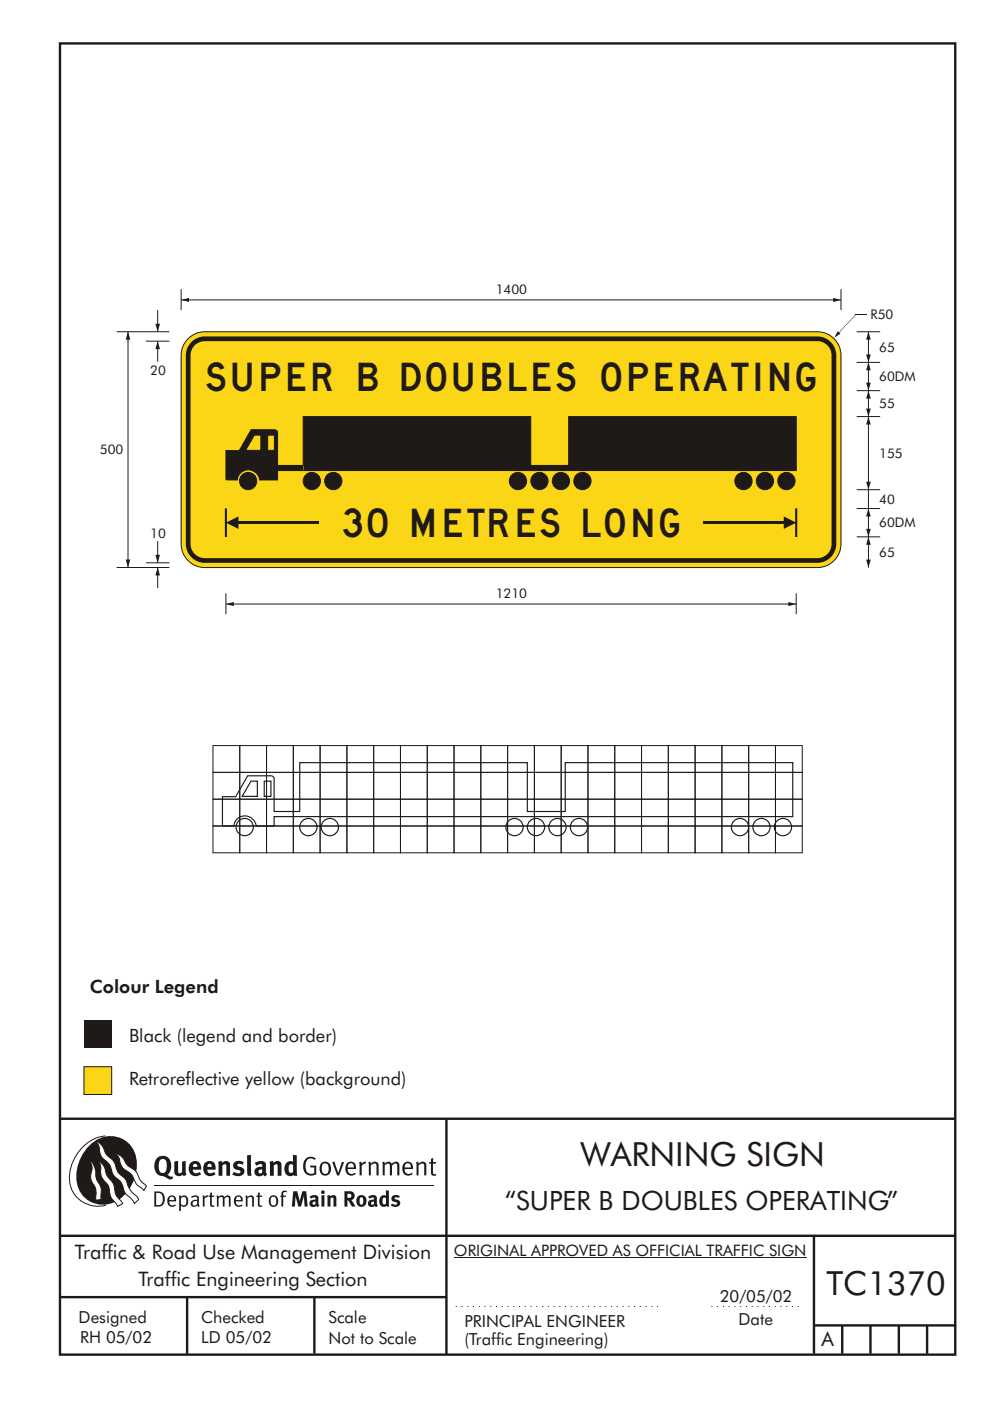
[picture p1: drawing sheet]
<svg xmlns="http://www.w3.org/2000/svg" width="210mm" height="297mm" viewBox="0 0 210 297" stroke-linecap="round" stroke-linejoin="round" font-family="sans-serif">
<path d="M12.7 9.2h190v278h-190zM12.7 237.2h190M94.7 237.1v50.1" fill="none" stroke="#1f1a17" stroke-width=".51"/>
<path d="M17.8 226.2h5.9v5.9h-5.9z" fill-rule="evenodd" fill="#fad617" stroke="#1f1a17" stroke-width=".21"/>
<g fill="#1f1a17">
<path d="M64.9 245.6a1.61 1.61 0 0 1 2.1 0l-.2 .3a1.17 1.17 0 0 0-1.4-.2 1.17 1.17 0 0 0-.6 1.3 1.42 1.42 0 0 0 1.2 1.9l.7-.2v-1.2h-.8l-.1-.4h1.3v1.9a1.82 1.82 0 0 1-2.2-.1 1.82 1.82 0 0 1-.6-2.1l.2-.7z" fill-rule="evenodd"/>
<path d="M68.2 246.5a1.77 1.77 0 0 0 .4 2.7 1.39 1.39 0 0 0 1.4-.5 1.39 1.39 0 0 0 .2-1.5 1.19 1.19 0 0 0-2-.7zM68.5 246.8a.83 .83 0 0 1 1 .1 .83 .83 0 0 1 .2 1 .75 .75 0 0 1-.6 1 .75 .75 0 0 1-.8-.8v-.9z" fill-rule="evenodd"/>
<path d="M70.5 246.4l.4-.1 .8 2.4 .8-2.3h.5l-1.1 2.8h-.4z" fill-rule="evenodd"/>
<path d="M73.6 246.7a1.74 1.74 0 0 0 .5 2.5h.9l.5-.3-.2-.3a.89 .89 0 0 1-1.1 .2 .89 .89 0 0 1-.4-.9h1.7a1.15 1.15 0 0 0-.4-1.4 1.15 1.15 0 0 0-1.5 .2zM74 246.9a.67 .67 0 0 1 .8-.2 .67 .67 0 0 1 .3 .8h-1.3z" fill-rule="evenodd"/>
<path d="M76.2 246.4l.4-.1 .1 .4 .5-.4h.5l-.2 .5a.61 .61 0 0 0-.8 .6v1.8h-.4z" fill-rule="evenodd"/>
<path d="M78.1 246.4l.5-.1 .1 .4a.89 .89 0 0 1 .9-.4 .89 .89 0 0 1 .7 .7v2.2h-.4v-2.2l-.1-.2-.3-.1-.8 .4v2.1h-.4z" fill-rule="evenodd"/>
<path d="M81.1 246.4l.4-.1 .1 .4a.83 .83 0 0 1 .8-.4 .83 .83 0 0 1 .7 .5 .86 .86 0 0 1 .9-.5 .86 .86 0 0 1 .7 .7v2.2h-.4l-.1-2.3a.5 .5 0 0 0-.8 0l-.2 .2v2.1h-.5v-2.2l-.4-.3-.7 .4v2.1h-.4z" fill-rule="evenodd"/>
<path d="M85.7 246.7a1.74 1.74 0 0 0 .5 2.5h.9l.5-.3-.2-.3a.89 .89 0 0 1-1.1 .2 .89 .89 0 0 1-.4-.9h1.7a1.15 1.15 0 0 0-.5-1.4 1.15 1.15 0 0 0-1.4 .2zM86 246.9a.67 .67 0 0 1 .9-.2 .67 .67 0 0 1 .3 .8h-1.3z" fill-rule="evenodd"/>
<path d="M88.3 246.4l.4-.1 .1 .4a.89 .89 0 0 1 .9-.4 .89 .89 0 0 1 .8 .7v2.2h-.5v-2.2l-.1-.2-.3-.1-.8 .4v2.1h-.4z" fill-rule="evenodd"/>
<path d="M91.5 245.6l.4-.1v.9h.7l-.2 .3h-.5v2.1l.1 .1h.5l.1 .3a.71 .71 0 0 1-1.2-.6v-1.9h-.3v-.3h.3z" fill-rule="evenodd"/>
<path d="M37 246.3l.8-.2v2a.46 .46 0 0 0 .2 .6 .46 .46 0 0 0 .6-.2v-2.2l.8-.2v2.4l.2 .5-.6 .4-.2-.3a1.03 1.03 0 0 1-1.2 .2 1.03 1.03 0 0 1-.6-1z" fill-rule="evenodd"/>
<path d="M40.4 246.6a1.64 1.64 0 0 0 0 2.3 1.64 1.64 0 0 0 2.3 .1l-.4-.5a.78 .78 0 0 1-.9 .3 .78 .78 0 0 1-.5-.8h1.8a1.37 1.37 0 0 0-.6-1.6 1.37 1.37 0 0 0-1.7 .2zM41.1 246.9a.48 .48 0 0 1 .6-.1 .48 .48 0 0 1 .2 .6h-1z" fill-rule="evenodd"/>
<path d="M43.5 246.6a1.65 1.65 0 0 0-.2 2 1.65 1.65 0 0 0 1.9 .7l.5-.3-.3-.5a.78 .78 0 0 1-.9 .3 .78 .78 0 0 1-.5-.8h1.8a1.37 1.37 0 0 0-.6-1.6 1.37 1.37 0 0 0-1.7 .2zM44.1 246.9a.48 .48 0 0 1 .6-.1 .48 .48 0 0 1 .2 .6h-.9z" fill-rule="evenodd"/>
<path d="M46.3 246.3l.7-.2 .1 .4a.95 .95 0 0 1 1-.3 .95 .95 0 0 1 .7 .8v2.3h-.8v-2.3l-.3-.2-.5 .3v2.2h-.8z" fill-rule="evenodd"/>
<path d="M49.7 246.5a1.73 1.73 0 0 1 2-.1l-.2 .6-.6-.2a.42 .42 0 0 0-.6 .2l.2 .3a1.23 1.23 0 0 1 1.4 1 1.47 1.47 0 0 1-2.3 .9l-.3-.2 .3-.6 .7 .4a.47 .47 0 0 0 .7-.4 .87 .87 0 0 0-1-.5l-.4-.2-.1-.4z" fill-rule="evenodd"/>
<path d="M54.1 246.6l.3 .6 .3-.2a.62 .62 0 0 1 .9 0l.1 .4a1.21 1.21 0 0 0-1.4 .3 1.21 1.21 0 0 0-.1 1.3 1.19 1.19 0 0 0 1.6 .1l.5 .3 .4-.4-.3-.4v-1.4a.96 .96 0 0 0-1.3-1zM55 248l.6-.1v.7a.43 .43 0 0 1-.6 .1 .43 .43 0 0 1 0-.7z" fill-rule="evenodd"/>
<path d="M57.2 246.3l.7-.2 .1 .4a.95 .95 0 0 1 1-.3 .95 .95 0 0 1 .7 .8v2.3h-.8v-2.3l-.2-.2-.6 .3v2.2h-.8z" fill-rule="evenodd"/>
<path d="M62.2 244.8v1.5a1.29 1.29 0 0 0-1.4 .2 1.29 1.29 0 0 0-.5 1.3 1.24 1.24 0 0 0 .6 1.4 1.24 1.24 0 0 0 1.4-.1l.1 .2h.7l-.1-4.3zM61.5 246.9l.4-.1 .3 .2v1.5l-.3 .1a.48 .48 0 0 1-.6-.4 1.52 1.52 0 0 1 .2-1.3z" fill-rule="evenodd"/>
<path d="M52.4 245l.8-.2 .2 4.5h-.8l-.1-.2z" fill-rule="evenodd"/>
</g>
<path d="M22.4 240.8a9 9 0 0 0-7.4 10.9 6.2 6.2 0 0 0 7.5 3.8M32.7 251.4h59.4" fill="none" stroke="#1f1a17" stroke-width=".21"/>
<path d="M19.1 242.7a5.7 5.7 0 0 1 6.5-1.4 5.7 5.7 0 0 1 3.4 5.7 8.6 8.6 0 0 1-6.2 8.3 5.7 5.7 0 0 1-6.5-7 9.9 9.9 0 0 1 2.8-5.6z" fill-rule="evenodd" fill="#1f1a17"/>
<path d="M24.5 244.5a3.1 3.1 0 0 1 2.3 2.2l.7 .7a3.2 3.2 0 0 1 2 2.4l.4 .6 1.2 1.1-.6 .9-.2-.3a3.5 3.5 0 0 1-1.9-2.1 3.8 3.8 0 0 0-2.1-2.1 3.5 3.5 0 0 1-1-2.3zM20.4 241.9a3.4 3.4 0 0 1 1.9 2.5l.7 .8a3.3 3.3 0 0 1 1.7 2.6 4.4 4.4 0 0 0 1.7 2l.3 .3a6.1 6.1 0 0 0 2.5 3.7l.2 .5-.9 .9a6.1 6.1 0 0 0-1.9-2.2l-.4-.8a3.6 3.6 0 0 0-1.9-2.8l-.6-1a3.6 3.6 0 0 0-1.9-2.8 3.7 3.7 0 0 1-.8-2.4zM21 246.1a3.4 3.4 0 0 1 1.5 2.8l.6 .9a3.8 3.8 0 0 1 1.4 3.1l.3 .7 1.2 1.6-1 .6-.5-.8a3.2 3.2 0 0 1-1.3-2.8 4.3 4.3 0 0 0-1.4-2.2 4.7 4.7 0 0 1-.5-2.9zM19.2 246.1a5.1 5.1 0 0 1 1.2 3.7l.3 .7a3.1 3.1 0 0 1 .7 3l.1 .8-1.1 .2-.1-.8a3.5 3.5 0 0 0-.9-3.2 3.6 3.6 0 0 1 .1-2.6z" fill-rule="evenodd" fill="#fff" stroke="#1f1a17" stroke-width=".21"/>
<g fill="#1f1a17">
<path d="M33.4 245.5a2.51 2.51 0 0 0 .4 3.7l.8 .1a2.78 2.78 0 0 0 2 .7l.2-.5h-.6l-.7-.4a2.56 2.56 0 0 0 0-3.8 1.83 1.83 0 0 0-2.1 .2zM34 245.9a.87 .87 0 0 1 1 0 .87 .87 0 0 1 .4 .9v.4a1.17 1.17 0 0 1-.9 1.5l-.3-.1a2.38 2.38 0 0 1-.2-2.7z" fill-rule="evenodd"/>
<path d="M33.1 252.9v2.6a1.12 1.12 0 0 0 1.2-.3 1.12 1.12 0 0 0 .2-1.2l-.1-.5-.3-.4zM32.7 252.6h1.1a1.67 1.67 0 0 1 1.2 1.7 1.67 1.67 0 0 1-1.3 1.5h-1zM36.1 253.9l-.2 .5h1.1a.55 .55 0 0 0-.3-.6 .55 .55 0 0 0-.6 .1zM35.8 253.8a.95 .95 0 0 1 1.2-.2 .95 .95 0 0 1 .4 1.1h-1.5a.72 .72 0 0 0 .4 .8 .72 .72 0 0 0 .9-.2l.1 .3a1.15 1.15 0 0 1-1.5 0 1.15 1.15 0 0 1-.2-1.5zM38.4 254.1v1.2a.7 .7 0 0 0 .9 .1 .7 .7 0 0 0 .2-.9 .61 .61 0 0 0-.4-.7 .61 .61 0 0 0-.7 .3zM38 253.5l.3-.1 .1 .4a.95 .95 0 0 1 1.2-.2 .95 .95 0 0 1 .3 1.2 .92 .92 0 0 1-.5 1 .92 .92 0 0 1-1-.2v1.1l-.4 .1zM40.9 254.8a.5 .5 0 0 0 .2 .8 .5 .5 0 0 0 .7-.4v-.6zM40.5 253.7a1 1 0 0 1 1.7 .3v1.4l.2 .2-.2 .3-.3-.3a.78 .78 0 0 1-1.4-.1 .78 .78 0 0 1 .8-1.1h.5a.58 .58 0 0 0-.3-.7 .58 .58 0 0 0-.7 .3zM43 253.5l.3-.1 .1 .4 .3-.3 .5-.1-.2 .4a.52 .52 0 0 0-.6 .6v1.4h-.4zM44.6 252.9l.4-.1-.1 .7h.6l-.1 .3h-.5v1.5a.35 .35 0 0 0 .6 .3v.2a.57 .57 0 0 1-.6 .1 .57 .57 0 0 1-.3-.5v-1.6h-.3v-.3h.3zM45.9 253.5l.4-.1 .1 .4 .2-.2a.64 .64 0 0 1 1 .2 .7 .7 0 0 1 .8-.4 .7 .7 0 0 1 .5 .7v1.7h-.3v-1.7l-.3-.3-.7 .3v1.7h-.3v-1.6a.38 .38 0 0 0-.3-.5 .38 .38 0 0 0-.5 .2l-.1 .2v1.7h-.4zM50.2 253.9l-.2 .5h1.1a.55 .55 0 0 0-.2-.6 .55 .55 0 0 0-.7 .1zM49.9 253.8a.95 .95 0 0 1 1.2-.2 .95 .95 0 0 1 .4 1.1h-1.5a.72 .72 0 0 0 .4 .8 .72 .72 0 0 0 .9-.2l.1 .3a1.15 1.15 0 0 1-1.5 0 1.15 1.15 0 0 1-.2-1.5zM52.1 253.5l.3-.1 .1 .4a.72 .72 0 0 1 .8-.4 .72 .72 0 0 1 .6 .7v1.7h-.4v-1.6a.45 .45 0 0 0-.3-.5 .45 .45 0 0 0-.5 .3l-.2 .1v1.7h-.3zM54.7 252.9l.4-.1v.7h.6l-.1 .3h-.5v1.5a.35 .35 0 0 0 .5 .3v.2a.57 .57 0 0 1-.6 .1 .57 .57 0 0 1-.3-.5v-1.6h-.3v-.3h.3zM57.6 253.9l-.2 .7a.65 .65 0 0 0 .3 .8 .65 .65 0 0 0 .8-.2l.1-.1a.93 .93 0 0 0-.7-1.4zM57.3 253.7a1.12 1.12 0 0 1 1.4 .1 1.12 1.12 0 0 1 .3 1.4 1.01 1.01 0 0 1-1.3 .6 1.01 1.01 0 0 1-.7-1.2zM59.9 252.6l.5-.2 .5 .2-.1 .2-.4-.1-.3 .2v.6h.6l-.1 .3h-.5v2h-.4v-2h-.2v-.3h.2zM62.2 252.6l-.3 3.2h.7l.1-2.3 .6 2.3h.6l.6-2.3 .1 2.3h.7l-.3-3.2h-.9l-.5 2.1-.5-2.1zM65.7 253.7l.3 .5a.51 .51 0 0 1 .5-.4 .51 .51 0 0 1 .4 .4v.1a.88 .88 0 0 0-1.1 .4 .88 .88 0 0 0 .2 1.1 .9 .9 0 0 0 1.1-.2l.3 .3 .4-.3-.2-.3v-1.1a.87 .87 0 0 0-.5-.8 .87 .87 0 0 0-1 .1zM66.4 254.8h.5v.5l-.1 .1h-.3l-.2-.1zM68.2 253.5v2.3h.6v-2.4zM68.1 252.8a.4 .4 0 0 0 .8 0 .4 .4 0 0 0-.8 0zM69.4 253.5l.1 2.3h.6v-1.7a.33 .33 0 0 1 .4-.2 .33 .33 0 0 1 .3 .4v1.5h.6v-1.7a.75 .75 0 0 0-.6-.7 .75 .75 0 0 0-.8 .3v-.3zM73.1 252.6v3.2h.6v-1.3l.3 .2 .7 1.1h.7l-.9-1.4a.94 .94 0 0 0 .7-1 .94 .94 0 0 0-.9-.8zM73.7 253.1a.51 .51 0 0 1 .8 .1 .51 .51 0 0 1-.2 .7l-.6 .1zM75.9 253.7a1.19 1.19 0 0 0-.1 1.7 1.19 1.19 0 0 0 1.8 0 1.19 1.19 0 0 0-.1-1.6 1.19 1.19 0 0 0-1.6-.1zM76.5 253.9l.2-.1a.99 .99 0 0 1 0 1.6 1.06 1.06 0 0 1-.2-1.5zM78.1 253.7l.3 .5a.51 .51 0 0 1 .5-.4 .51 .51 0 0 1 .5 .4v.1a.88 .88 0 0 0-1.2 .4 .88 .88 0 0 0 .2 1.1 .9 .9 0 0 0 1.1-.2l.3 .3 .4-.3-.2-.3v-1.1a.87 .87 0 0 0-.5-.8 .87 .87 0 0 0-1 .1zM78.9 254.8h.4v.5l-.1 .1h-.3l-.1-.1zM81.9 252.4v1.1a1.2 1.2 0 0 0-1.4 .6 1.2 1.2 0 0 0 .2 1.4l.5 .4 .8-.2v.1h.6l-.1-3.3zM81.4 253.9l.5 .2-.1 1.2a.46 .46 0 0 1-.5-.1 .46 .46 0 0 1-.1-.5zM83.3 253.6a.79 .79 0 0 0-.1 .9 .79 .79 0 0 0 .9 .4 .33 .33 0 0 1 0 .5 .33 .33 0 0 1-.5 0l-.4-.2-.3 .4a1.15 1.15 0 0 0 1.2 .3 1.15 1.15 0 0 0 .8-1 1.49 1.49 0 0 0-1.2-.8 .4 .4 0 0 1 .3-.3 .4 .4 0 0 1 .4 .1l.2 .1 .2-.4a1.47 1.47 0 0 0-1.5 0z" fill-rule="evenodd"/>
</g>
<path d="M12.7 262h190M12.7 275h82M39.7 275v12M66.7 275v12M172.7 262v25M172.7 281h30M178.7 281v6M184.7 281v6M190.7 281v6M196.7 281v6" fill="none" stroke="#1f1a17" stroke-width=".51"/>
<path d="M96.7 277h43.1M150.9 277h18.7" fill="none" stroke="#1f1a17" stroke-width=".21" stroke-dasharray=".2 1" stroke-linecap="butt"/>
<path d="M96.3 266.7h74.7" fill="none" stroke="#1f1a17" stroke-width=".21"/>
<path d="M17.8 216.3h5.9v5.9h-5.9z" fill="#1f1a17"/>
<g fill="none" stroke="#1f1a17" stroke-width=".21">
<path d="M45.2 158.1h5.7v5.7h-5.7zM50.9 158.1h5.7v5.7h-5.7zM56.6 158.1h5.6v5.7h-5.6zM62.2 158.1h5.7v5.7h-5.7zM67.9 158.1h5.7v5.7h-5.7zM73.6 158.1h5.7v5.7h-5.7zM79.3 158.1h5.7v5.7h-5.7zM85 158.1h5.6v5.7h-5.6zM90.6 158.1h5.7v5.7h-5.7zM96.3 158.1h5.7v5.7h-5.7zM102 158.1h5.7v5.7h-5.7zM107.7 158.1h5.7v5.7h-5.7z"/>
<path d="M113.4 158.1h5.7v5.7h-5.7zM119.1 158.1h5.6v5.7h-5.6zM124.7 158.1h5.7v5.7h-5.7zM130.4 158.1h5.7v5.7h-5.7zM136.1 158.1h5.7v5.7h-5.7zM141.8 158.1h5.7v5.7h-5.7zM147.5 158.1h5.7v5.7h-5.7zM153.2 158.1h5.6v5.7h-5.6zM158.8 158.1h5.7v5.7h-5.7zM164.5 158.1h5.7v5.7h-5.7zM45.2 163.8h5.7v5.6h-5.7zM45.2 169.4h5.7v5.7h-5.7z"/>
<path d="M45.2 175.1h5.7v5.7h-5.7zM50.9 163.8h5.7v5.6h-5.7zM50.9 169.4h5.7v5.7h-5.7zM50.9 175.1h5.7v5.7h-5.7zM56.6 163.8h5.6v5.6h-5.6zM56.6 169.4h5.6v5.7h-5.6zM56.6 175.1h5.6v5.7h-5.6zM62.2 163.8h5.7v5.6h-5.7zM62.2 169.4h5.7v5.7h-5.7zM62.2 175.1h5.7v5.7h-5.7zM67.9 163.8h5.7v5.6h-5.7zM67.9 169.4h5.7v5.7h-5.7z"/>
<path d="M67.9 175.1h5.7v5.7h-5.7zM73.6 163.8h5.7v5.6h-5.7zM73.6 169.4h5.7v5.7h-5.7zM73.6 175.1h5.7v5.7h-5.7zM79.3 163.8h5.7v5.6h-5.7zM79.3 169.4h5.7v5.7h-5.7zM79.3 175.1h5.7v5.7h-5.7zM85 163.8h5.6v5.6h-5.6zM85 169.4h5.6v5.7h-5.6zM85 175.1h5.6v5.7h-5.6zM90.6 163.8h5.7v5.6h-5.7zM90.6 169.4h5.7v5.7h-5.7z"/>
<path d="M90.6 175.1h5.7v5.7h-5.7zM96.3 163.8h5.7v5.6h-5.7zM96.3 169.4h5.7v5.7h-5.7zM96.3 175.1h5.7v5.7h-5.7zM102 163.8h5.7v5.6h-5.7zM102 169.4h5.7v5.7h-5.7zM102 175.1h5.7v5.7h-5.7zM107.7 163.8h5.7v5.6h-5.7zM107.7 169.4h5.7v5.7h-5.7zM107.7 175.1h5.7v5.7h-5.7zM113.4 163.8h5.7v5.6h-5.7zM113.4 169.4h5.7v5.7h-5.7z"/>
<path d="M113.4 175.1h5.7v5.7h-5.7zM119.1 163.8h5.6v5.6h-5.6zM119.1 169.4h5.6v5.7h-5.6zM119.1 175.1h5.6v5.7h-5.6zM124.7 163.8h5.7v5.6h-5.7zM124.7 169.4h5.7v5.7h-5.7zM124.7 175.1h5.7v5.7h-5.7zM130.4 163.8h5.7v5.6h-5.7zM130.4 169.4h5.7v5.7h-5.7zM130.4 175.1h5.7v5.7h-5.7zM136.1 163.8h5.7v5.6h-5.7zM136.1 169.4h5.7v5.7h-5.7z"/>
<path d="M136.1 175.1h5.7v5.7h-5.7zM141.8 163.8h5.7v5.6h-5.7zM141.8 169.4h5.7v5.7h-5.7zM141.8 175.1h5.7v5.7h-5.7zM147.5 163.8h5.7v5.6h-5.7zM147.5 169.4h5.7v5.7h-5.7zM147.5 175.1h5.7v5.7h-5.7zM153.2 163.8h5.6v5.6h-5.6zM153.2 169.4h5.6v5.7h-5.6zM153.2 175.1h5.6v5.7h-5.6zM158.8 163.8h5.7v5.6h-5.7zM158.8 169.4h5.7v5.7h-5.7z"/>
<path d="M158.8 175.1h5.7v5.7h-5.7zM164.5 163.8h5.7v5.6h-5.7zM164.5 169.4h5.7v5.7h-5.7zM164.5 175.1h5.7v5.7h-5.7z"/>
</g>
<g fill="none" stroke="#1f1a17" stroke-width=".25">
<path d="M47.2 168.9h2.8l2.5-4.4h5l.5 .2 .2 .3v7.1h5.4v-10.4h48.3v10.4h8v-10.4h48.3v11.4h-110v2h-3.8a2.38 2.38 0 0 0-2.4-2.1 2.38 2.38 0 0 0-2.4 2.1h-2.4zM53.2 165.6h1.4v3.2h-3.2zM56.1 165.6h1.4v3.2h-1.4zM136 173.1h.1"/>
<circle cx="51.9" cy="175.4" r="1.83"/>
<circle cx="65.4" cy="175.4" r="1.83"/>
<circle cx="70" cy="175.4" r="1.83"/>
<circle cx="109.2" cy="175.4" r="1.83"/>
<circle cx="113.7" cy="175.4" r="1.83"/>
<circle cx="118.3" cy="175.4" r="1.83"/>
<circle cx="122.8" cy="175.4" r="1.83"/>
<circle cx="157" cy="175.4" r="1.83"/>
<circle cx="161.6" cy="175.4" r="1.83"/>
<circle cx="166.1" cy="175.4" r="1.83"/>
</g>
<path d="M39.6 72.1a5 5 0 0 1 3.8-1.8h130a5 5 0 0 1 5 5v40a5 5 0 0 1-5 5h-130a5 5 0 0 1-5-5v-40a5 5 0 0 1 1.2-3.2z" fill-rule="evenodd" fill="#fad617" stroke="#1f1a17" stroke-width=".21"/>
<path d="M40.6 72.5a4 4 0 0 1 2.8-1.2h130a4 4 0 0 1 4 4v40a4 4 0 0 1-4 4h-130a4 4 0 0 1-4-4v-40a4 4 0 0 1 1.2-2.8z" fill-rule="evenodd" fill="#1f1a17"/>
<path d="M41.1 73.5a3 3 0 0 1 2.3-1.2h130a3 3 0 0 1 3 3v40a3 3 0 0 1-3 3h-130a3 3 0 0 1-3-3v-40l.1-.6z" fill-rule="evenodd" fill="#fad617"/>
<path d="M177.8 70.2l.5 .5-1.3 .9z" fill-rule="evenodd" fill="#1f1a17"/>
<path d="M181.5 66.7l-3.4 3.8z" fill="#1f1a17"/>
<path d="M38.4 63.6h140M181.6 66.7h2.3" fill="none" stroke="#1f1a17" stroke-width=".21"/>
<g fill="#1f1a17">
<path d="M38.4 63.6l1.7-.4-1.7 .4 1.7-.4v.8z" fill-rule="evenodd"/>
<path d="M176.8 63.2l1.6 .4-1.6 .4v-.8l1.6 .4z" fill-rule="evenodd"/>
</g>
<path d="M178.4 61.3v4.4" fill="none" stroke="#1f1a17" stroke-width=".21"/>
<path d="M149.2 110.8h17.2M168.9 107.8v6.1" fill="none" stroke="#1f1a17" stroke-width=".43"/>
<path d="M166.3 109.5l2.6 1.3-2.6 1.3z" fill="#1f1a17"/>
<path d="M47.9 107.8v6.1M50.4 110.8h17.3" fill="none" stroke="#1f1a17" stroke-width=".43"/>
<path d="M47.9 110.8l2.7-1.3v2.6z" fill="#1f1a17"/>
<path d="M184.3 113.8v6.5" fill="none" stroke="#1f1a17" stroke-width=".21"/>
<g fill="#1f1a17">
<path d="M184.3 113.8l.4 1.7h-.9l.5-1.7 .4 1.7z" fill-rule="evenodd"/>
<path d="M183.8 118.6h.9l-.4 1.7 .4-1.7-.4 1.7z" fill-rule="evenodd"/>
</g>
<path d="M184.3 107.8v6" fill="none" stroke="#1f1a17" stroke-width=".21"/>
<g fill="#1f1a17">
<path d="M184.3 107.8l.4 1.7h-.9l.5-1.7 .4 1.7z" fill-rule="evenodd"/>
<path d="M183.8 112.1h.9l-.4 1.7 .4-1.7-.4 1.7z" fill-rule="evenodd"/>
</g>
<path d="M184.3 82.8v5.5M184.3 103.8v4" fill="none" stroke="#1f1a17" stroke-width=".21"/>
<g fill="#1f1a17">
<path d="M184.3 82.8l.4 1.7h-.9l.5-1.7 .4 1.7z" fill-rule="evenodd"/>
<path d="M183.8 86.6h.9l-.4 1.7 .4-1.7-.4 1.7z" fill-rule="evenodd"/>
</g>
<path d="M184.3 88.3v15.5" fill="none" stroke="#1f1a17" stroke-width=".21"/>
<g fill="#1f1a17">
<path d="M184.3 88.3l.4 1.7h-.9l.5-1.7 .4 1.7z" fill-rule="evenodd"/>
<path d="M183.8 102.1h.9l-.4 1.7 .4-1.7-.4 1.7z" fill-rule="evenodd"/>
</g>
<path d="M181.8 70.3h4.9M181.8 76.8h4.9M184.3 70.3v6.5M181.8 88.3h4.9M181.8 113.8h4.9M181.8 107.8h4.9M181.8 103.8h4.9" fill="none" stroke="#1f1a17" stroke-width=".21"/>
<path d="M68.9 102a1.85 1.85 0 0 1 3.7 0 1.85 1.85 0 0 1-3.7 0zM117.2 102a1.83 1.83 0 0 1 3.6 0 1.83 1.83 0 0 1-3.6 0zM112.6 102a1.85 1.85 0 0 1 3.7 0 1.85 1.85 0 0 1-3.7 0zM108.1 102a1.83 1.83 0 0 0 3.6 0 1.83 1.83 0 0 0-3.6 0zM121.7 102a1.85 1.85 0 0 1 3.7 0 1.85 1.85 0 0 1-3.7 0zM165 102a1.85 1.85 0 0 1 3.7 0 1.85 1.85 0 0 1-3.7 0zM160.5 102a1.83 1.83 0 0 1 3.6 0 1.83 1.83 0 0 1-3.6 0zM155.9 102a1.85 1.85 0 0 0 3.7 0 1.85 1.85 0 0 0-3.7 0zM50.8 102a1.85 1.85 0 0 0 3.7 0 1.85 1.85 0 0 0-3.7 0zM64.3 102a1.85 1.85 0 0 0 3.7 0 1.85 1.85 0 0 0-3.7 0zM54 92.3h1.3v3.2h-3.2zM56.8 92.3v3.2h1.4v-3.2zM47.9 95.5h2.8l2.6-4.4h5l.5 .3 .1 .2v7.1h5.4v1.1h-5.4v2h-3.8a2.38 2.38 0 0 0-2.4-2.2 2.38 2.38 0 0 0-2.3 2.2l-2.5-.1zM64.3 88.3v11.5h104.6v-11.5h-48.2v10.4h-8.1v-10.4z" fill-rule="evenodd" fill="#1f1a17" stroke="#1f1a17" stroke-width=".21"/>
<g fill="#1f1a17">
<path d="M184.3 70.3l.4 1.7h-.9l.5-1.7 .4 1.7z" fill-rule="evenodd"/>
<path d="M183.8 75.1h.9l-.4 1.7 .4-1.7-.4 1.7z" fill-rule="evenodd"/>
</g>
<path d="M184.3 76.8v6" fill="none" stroke="#1f1a17" stroke-width=".21"/>
<g fill="#1f1a17">
<path d="M184.3 76.8l.4 1.7h-.9l.5-1.7 .4 1.7z" fill-rule="evenodd"/>
<path d="M183.8 81.1h.9l-.4 1.7 .4-1.7-.4 1.7z" fill-rule="evenodd"/>
</g>
<path d="M181.8 82.8h4.9M33.5 114.7v4.6" fill="none" stroke="#1f1a17" stroke-width=".21"/>
<path d="M33 117.6h.9l-.4 1.7z" fill-rule="evenodd" fill="#1f1a17"/>
<path d="M33.5 65.7v4.6" fill="none" stroke="#1f1a17" stroke-width=".21"/>
<path d="M33 68.6h.9l-.4 1.7z" fill-rule="evenodd" fill="#1f1a17"/>
<path d="M33.5 120.3v4.4" fill="none" stroke="#1f1a17" stroke-width=".21"/>
<path d="M33.5 120.3l.4 1.7h-.9l.5-1.7 .4 1.7z" fill-rule="evenodd" fill="#1f1a17"/>
<path d="M33.5 72.3v4.4" fill="none" stroke="#1f1a17" stroke-width=".21"/>
<path d="M33.5 72.3l.4 1.7h-.9l.5-1.7 .4 1.7z" fill-rule="evenodd" fill="#1f1a17"/>
<path d="M27.2 70.3v50" fill="none" stroke="#1f1a17" stroke-width=".21"/>
<g fill="#1f1a17">
<path d="M27.2 70.3l.4 1.7h-.9l.5-1.7 .4 1.7z" fill-rule="evenodd"/>
<path d="M26.7 118.6h.9l-.4 1.7 .4-1.7-.4 1.7z" fill-rule="evenodd"/>
</g>
<path d="M24.7 70.3h11.2M31 72.3h4.9M38.4 61.3v4.4M31 119.3h4.9M24.7 120.3h11.2M47.9 128.1h121" fill="none" stroke="#1f1a17" stroke-width=".21"/>
<g fill="#1f1a17">
<path d="M47.9 128.1l1.7-.5-1.7 .5 1.7-.5v.9z" fill-rule="evenodd"/>
<path d="M167.3 127.6l1.6 .5-1.6 .4v-.9l1.6 .5z" fill-rule="evenodd"/>
</g>
<path d="M47.9 125.8v4.4M168.9 125.8v4.4" fill="none" stroke="#1f1a17" stroke-width=".21"/>
<g font-size="7.1" fill="#1f1a17">
<text x="123.1" y="247.2">WARNING SIGN</text>
<text x="175.3" y="274.5">TC1370</text>
</g>
<g font-size="6" fill="#1f1a17">
<text x="43.8" y="82.8">SUPER</text>
<text x="76.1" y="82.8">B DOUBLES</text>
<text x="127.6" y="82.8">OPERATING</text>
<text x="72.8" y="113.8">30 METRES LONG</text>
</g>
<text font-size="5.6" fill="#1f1a17" x="107.1" y="256.5">“SUPER B DOUBLES OPERATING”</text>
<g font-size="4.2" fill="#1f1a17">
<text x="15.9" y="267">Traffic &amp; Road Use Management Division</text>
<text x="29.4" y="272.6">Traffic Engineering Section</text>
<text x="174.3" y="285.4">A</text>
</g>
<g font-size="3.9" fill="#1f1a17">
<text x="19" y="210.6">Colour Legend</text>
<text x="27.4" y="220.8">Black (legend and border)</text>
<text x="27.4" y="230.1">Retroreflective yellow (background)</text>
</g>
<g font-size="3.5" fill="#1f1a17">
<text x="16.7" y="280.5">Designed</text>
<text x="42.7" y="280.5">Checked</text>
<text x="69.7" y="280.5">Scale</text>
<text x="98.5" y="281.4">PRINCIPAL ENGINEER</text>
<text x="152.7" y="276.1">20/05/02</text>
<text x="156.7" y="281">Date</text>
<text x="17" y="284.8">RH 05/02</text>
<text x="42.7" y="284.8">LD 05/02</text>
<text x="69.7" y="285">Not to Scale</text>
<text x="98.5" y="285.1">(Traffic Engineering)</text>
</g>
<text font-size="3.4" fill="#1f1a17" x="96.3" y="266.3">ORIGINAL APPROVED AS OFFICIAL TRAFFIC SIGN</text>
<g font-size="2.8" fill="#1f1a17">
<text x="105.2" y="62.2">1400</text>
<text x="184.7" y="67.7">R50</text>
<text x="186.5" y="74.6">65</text>
<text x="31.9" y="79.4">20</text>
<text x="186.5" y="80.8">60DM</text>
<text x="186.5" y="86.5">55</text>
<text x="21.2" y="96.3">500</text>
<text x="186.5" y="97">155</text>
<text x="186.5" y="106.8">40</text>
<text x="186.5" y="111.8">60DM</text>
<text x="31.9" y="114.2">10</text>
<text x="186.5" y="118.1">65</text>
<text x="105.2" y="126.7">1210</text>
</g>
</svg>
